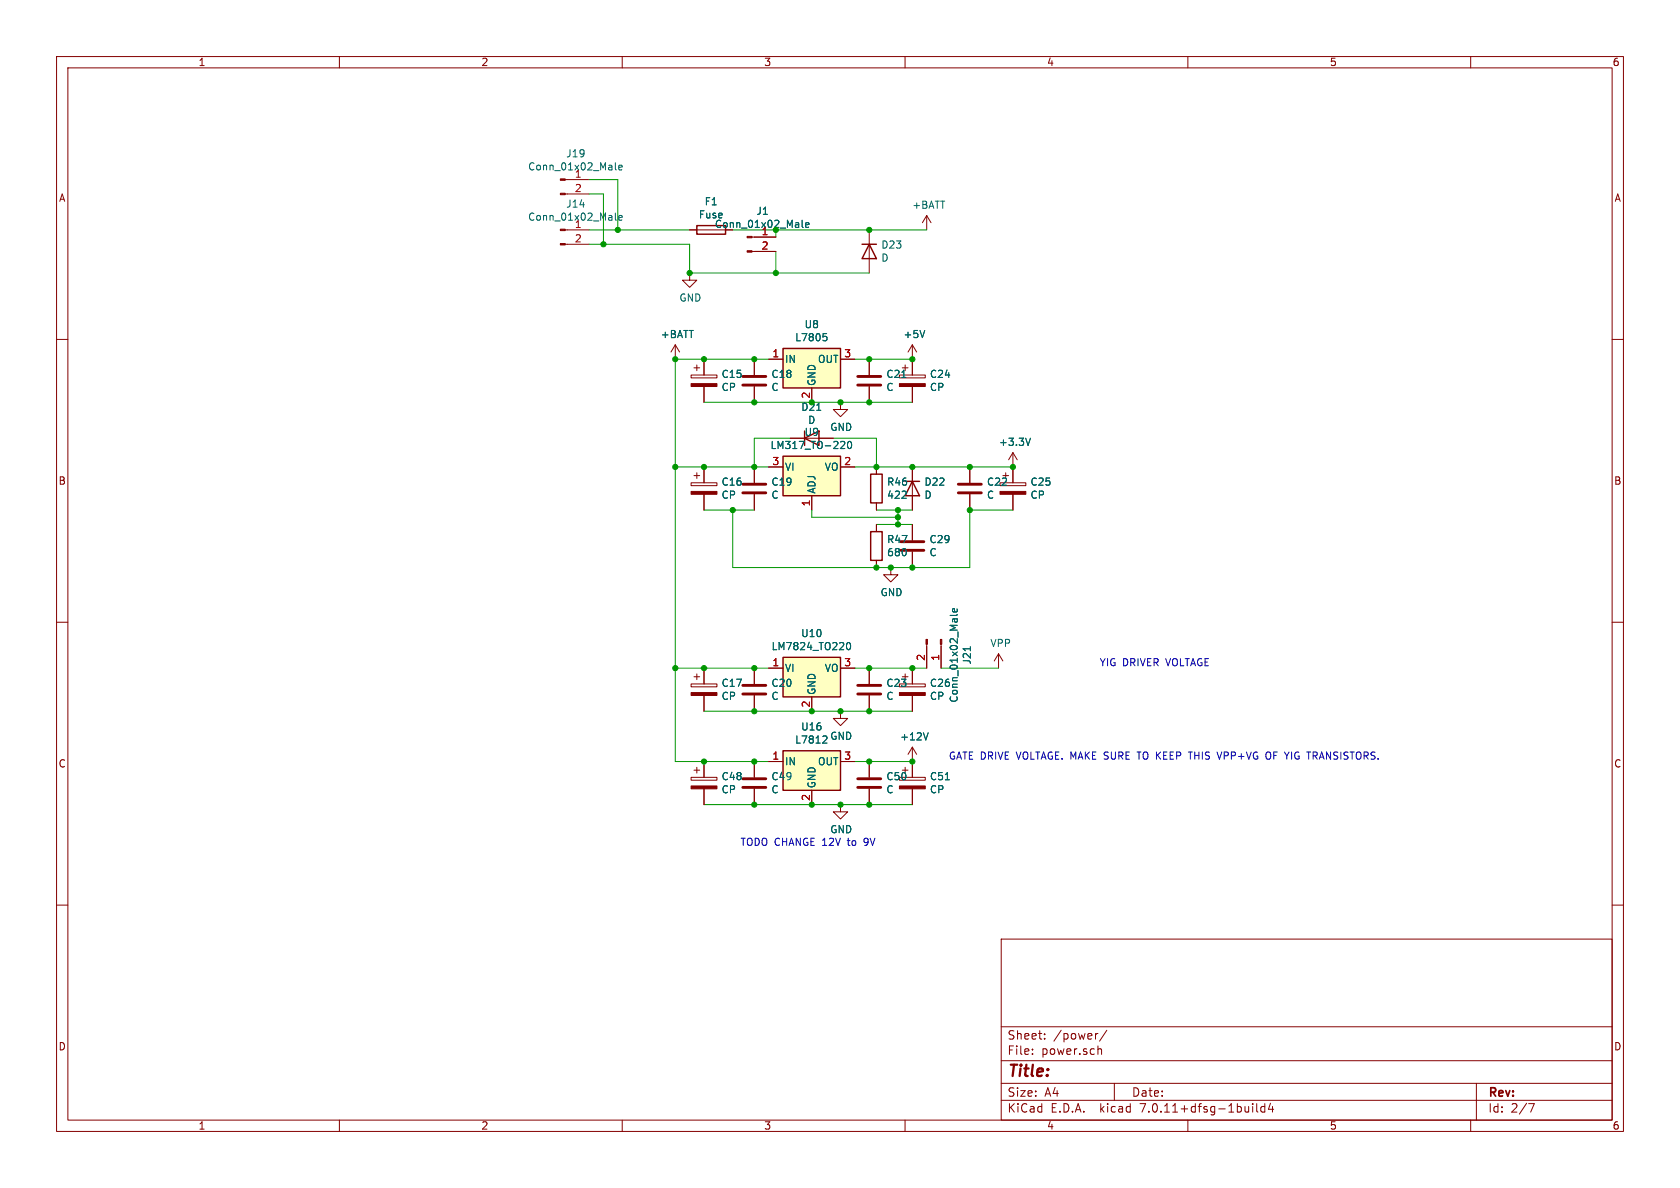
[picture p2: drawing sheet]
<svg xmlns="http://www.w3.org/2000/svg" width="297mm" height="210mm" viewBox="0 0 297 210" stroke-linecap="round" stroke-linejoin="round" font-family="sans-serif">
<g fill="none" stroke="#840000" stroke-width=".18">
<path d="M10 10h277v190h-277zM12 12h273v186h-273zM60 10v2M110 10v2M160 10v2M210 10v2M260 10v2M99.9 34.3h4.2M99.9 31.8h4.2M163.8 38.1l-.7 1.3M163.8 38.1v2.5M163.8 38.1l.8 1.3"/>
<path d="M10 60h2M99.9 43.2h4.2M99.9 40.6h4.2M121.9 48.3v1.2h1.3l-1.3 1.3-1.3-1.3h1.3M121.9 40.6h6.4M132.9 44.5h4.3M132.9 41.9h4.3M153.7 40.6v7.7M285 60h2M119.4 61l-.8 1.2M119.4 61v2.5M119.4 61l.7 1.2"/>
<path d="M122.2 66.3h4.5v.5h-4.5zM122.7 65h1M123.2 64.5v1M124.5 63.5v2.8M124.5 68.3v2.8M133.3 63.5v2.8M133.3 68.3v2.8M135.9 63.5h2.5M139.7 77.5h2.5M143.5 68.6v2.5M144.8 77.5h2.5M148.6 71.1v1.3h1.3l-1.3 1.3-1.3-1.3h1.3"/>
<path d="M148.6 63.5h2.5M153.7 63.5v2.8M153.7 68.3v2.8M159 66.3h4.6v.5h-4.6zM159.5 65h1M160 64.5v1M161.3 61l-.8 1.2M161.3 61v5.3M161.3 68.3v2.8M161.3 61l.8 1.2M122.2 85.3h4.5v.6h-4.5zM122.7 84.1h1"/>
<path d="M123.2 83.6v1M124.5 82.6v2.7M124.5 87.4v2.8M133.3 82.6v2.7M133.3 87.4v2.8M135.9 82.6h2.5M143.5 87.6v2.6M148.6 82.6h2.5M154.9 82.6v1.2M154.9 88.9v1.3M154.9 92.7v1.3M154.9 99.1v1.2"/>
<path d="M161.3 82.6v7.6M161.3 92.7v2.8M161.3 97.5v2.8M171.4 82.6v2.7M171.4 87.4v2.8M176.8 85.3h4.6v.6h-4.6zM177.3 84.1h1M177.8 83.6v1M179.1 80l-.8 1.3M179.1 80v5.3M179.1 87.4v2.8M179.1 80l.7 1.3"/>
<path d="M10 110h2M122.7 119.6h1M123.2 119.1v1M124.5 118.1v2.8M133.3 118.1v2.8M135.9 118.1h2.5M148.6 118.1h2.5M153.7 118.1v2.8M157.5 100.3v1.3h1.2l-1.2 1.3-1.3-1.3h1.3M159.5 119.6h1M160 119.1v1M161.3 118.1v2.8"/>
<path d="M163.8 113.9v4.2M166.4 113.9v4.2M176.5 115.6l-.7 1.2M176.5 115.6v2.5M176.5 115.6l.8 1.2M285 110h2M122.2 137.4h4.5v.5h-4.5zM122.2 120.9h4.5v.5h-4.5zM122.7 136.1h1M123.2 135.6v1.1M124.5 122.9v2.8M124.5 134.6v2.8"/>
<path d="M124.5 139.4v2.8M133.3 122.9v2.8M133.3 134.6v2.8M133.3 139.4v2.8M135.9 134.6h2.5M143.5 123.2v2.5M143.5 139.7v2.5M148.6 125.7v1.3h1.3l-1.3 1.3-1.3-1.3h1.3M148.6 134.6h2.5M153.7 122.9v2.8M153.7 134.6v2.8M153.7 139.4v2.8"/>
<path d="M159 137.4h4.6v.5h-4.6zM159 120.9h4.6v.5h-4.6zM159.5 136.1h1M160 135.6v1.1M161.3 122.9v2.8M161.3 132.1v5.3M161.3 139.4v2.8M161.3 132.1l-.8 1.3M161.3 132.1l.8 1.3M10 160h2M148.6 142.2v1.3h1.3l-1.3 1.3-1.3-1.3h1.3M285 160h2"/>
<path d="M177 166h108v32h-108zM60 198v2M110 198v2M160 198v2M177 194.5h108M177 191.5h108M177 187.5h108M177 181.5h108M182.5 186.3v.1M182.5 185.5v.1M184.7 183.6v.1M184.7 182.8v.1"/>
<path d="M194.1 182.7l-.3 .1M194.2 185.5h.5v.9M195.7 182.1l-1.3 2M197 191.5v3M210 198v2M221.5 195.1v.1M221.5 195.6v1M222.2 195.1v1.3l.2 .2M223.6 195.1v1.5M223.6 195.7l-.4-.1-.3 .3v.4l.1 .2h.6M224.6 195l-.4 1.1h1M225 195.6v1"/>
<path d="M260 198v2M261 191.5v6.5M270.2 195.1h1l-.6 1.5"/>
</g>
<g fill="#ffffc2" stroke="#ffffc2" stroke-width=".18">
<path d="M138.4 61.6h10.2v7h-10.2z"/>
<path d="M138.4 80.6h10.2v7h-10.2z"/>
<path d="M138.4 132.7h10.2v7h-10.2z"/>
<path d="M138.4 116.2h10.2v7h-10.2z"/>
</g>
<g fill="none" stroke="#840000" stroke-width=".25">
<path d="M123.2 39.9h5.1v1.5h-5.1zM152.4 43.2h2.5M153.7 43.2l1.2 2.5h-2.5zM138.4 61.6h10.2v7h-10.2zM142.2 77.5l2.6-1.3v2.5zM142.2 76.2v2.5M138.4 80.6h10.2v7h-10.2zM153.9 94h2.1v5.1h-2.1zM153.9 83.8h2.1v5.1h-2.1zM160 85.1h2.6M161.3 85.1l1.3 2.5h-2.6zM138.4 116.2h10.2v7h-10.2z"/>
<path d="M138.4 132.7h10.2v7h-10.2z"/>
</g>
<g fill="none" stroke="#006464" stroke-width=".18">
<path d="M108.8 37.7v1.1l.2 .1M108.8 28.8v1.1l.2 .1M109.4 38.5l.6-.1-.1-.3h-.3l-.2 .2 .1 .6h.4M109.4 29.6l.6-.1-.1-.2-.3-.1-.2 .2 .1 .6h.4M141.8 38.9v1.1l.2 .2M142.4 39.8l.6-.1v-.3h-.4l-.2 .1 .1 .6h.5M145.5 59h.6M145.7 59.5h.3l.2 .2-.1 .5h-.4M163.5 58.4l-.4 1.3M144.4 72.5h.7M148.8 78l.4 .1 .1 .3-.7 .9h.7M150 78.1l.1-.1a.68 .68 0 0 1 .5 .7 .68 .68 0 0 1-.5 .6l-.1-.1-.2-.4z"/>
<path d="M159.4 66.7h.7M182.2 77.5l-.5 1.2M159.4 88.1h.8M160.2 86.9v.5M149.8 113.7l.2-.1a.68 .68 0 0 1 .4 .6 .68 .68 0 0 1-.4 .7l-.2-.2-.2-.3zM169.2 107.6v.4l-.1 .2-.7-.1v-.5h.3l.1 .6M169.2 108.6l-.1 .2h-1.1M171.5 114.3v.7M145.7 130.1h.3l.2 .2M146.2 130.5l-.8 .9h.8M164.1 129.5l-.4 1.3M167.1 137.8h.7"/>
</g>
<g fill="none" stroke="#840000" stroke-width=".51">
<path d="M131.3 68.1h4.1M131.3 66.5h4.1M151.6 68.1h4.1M151.6 66.5h4.1M131.3 87.1h4.1M131.3 85.6h4.1M159.3 97.3h4M159.3 95.8h4M169.4 87.1h4.1M169.4 85.6h4.1M131.3 139.2h4.1M131.3 137.7h4.1"/>
<path d="M131.3 122.7h4.1M131.3 121.2h4.1M151.6 139.2h4.1M151.6 137.7h4.1M151.6 122.7h4.1M151.6 121.2h4.1"/>
</g>
<g fill="#840000" stroke="#840000" stroke-width=".18">
<path d="M122.2 67.8h4.5v.5h-4.5z"/>
<path d="M122.2 138.9h4.5v.5h-4.5z"/>
<path d="M122.2 86.9h4.5v.5h-4.5z"/>
<path d="M122.2 122.4h4.5v.5h-4.5z"/>
<path d="M99.1 43.1h.8v.2h-.8z"/>
<path d="M99.1 40.5h.8v.3h-.8z"/>
<path d="M99.1 34.2h.8v.2h-.8z"/>
<path d="M99.1 31.6h.8v.3h-.8z"/>
<path d="M132.1 44.3h.8v.3h-.8z"/>
<path d="M132.1 41.8h.8v.2h-.8z"/>
<path d="M159 67.8h4.6v.5h-4.6z"/>
<path d="M176.8 86.9h4.6v.5h-4.6z"/>
<path d="M159 138.9h4.6v.5h-4.6z"/>
<path d="M163.7 113h.3v.9h-.3z"/>
<path d="M166.2 113h.3v.9h-.3z"/>
<path d="M159 122.4h4.6v.5h-4.6z"/>
</g>
<path d="M210.1 132.9h.7M216 132.9l-.4 1.3M224.1 132.9a.43 .43 0 0 1 .5 .5v.4a.43 .43 0 0 1-.5 .4" fill="none" stroke="#0000c2" stroke-width=".18"/>
<g fill="none" stroke="#009600" stroke-width=".18">
<path d="M104.1 31.8h5.1v8.8M104.1 34.3h2.6v8.9M104.1 43.2h17.8v5.1h31.8M104.1 40.6h17.8M129.5 40.6h34.3M137.2 40.6v1.3M137.2 44.5v3.8M124.5 71.1h36.8M135.9 63.5h-16.5v71.1h16.5M139.7 77.5h-6.4v5.1M147.3 77.5h7.6v5.1M151.1 63.5h10.2"/>
<path d="M119.4 82.6h16.5M124.5 90.2h8.8M129.5 90.2v10.1h41.9v-10.1h7.7M143.5 90.2v1.2h15.2M151.1 82.6h28M154.9 90.2h6.4M154.9 92.7h6.4M158.7 90.2v2.5M119.4 118.1h16.5M151.1 118.1h12.7M166.4 118.1h10.1M124.5 125.7h36.8"/>
<path d="M151.1 134.6h10.2M124.5 142.2h36.8"/>
</g>
<g fill="#009600" stroke="#009600" stroke-width=".18">
<circle cx="153.7" cy="71.1" r=".46"/>
<circle cx="154.9" cy="82.6" r=".46"/>
<circle cx="148.6" cy="71.1" r=".46"/>
<circle cx="171.4" cy="82.6" r=".46"/>
<circle cx="161.3" cy="82.6" r=".46"/>
<circle cx="171.4" cy="90.2" r=".46"/>
<circle cx="179.1" cy="82.6" r=".46"/>
<circle cx="154.9" cy="100.3" r=".46"/>
<circle cx="157.5" cy="100.3" r=".46"/>
<circle cx="161.3" cy="100.3" r=".46"/>
<circle cx="158.7" cy="90.2" r=".46"/>
<circle cx="158.7" cy="92.7" r=".46"/>
<circle cx="158.7" cy="91.4" r=".46"/>
<circle cx="153.7" cy="63.5" r=".46"/>
<circle cx="161.3" cy="63.5" r=".46"/>
<circle cx="133.3" cy="71.1" r=".46"/>
<circle cx="133.3" cy="63.5" r=".46"/>
<circle cx="119.4" cy="63.5" r=".46"/>
<circle cx="124.5" cy="63.5" r=".46"/>
<circle cx="119.4" cy="82.6" r=".46"/>
<circle cx="124.5" cy="82.6" r=".46"/>
<circle cx="133.3" cy="82.6" r=".46"/>
<circle cx="143.5" cy="71.1" r=".46"/>
<circle cx="153.7" cy="40.6" r=".46"/>
<circle cx="109.2" cy="40.6" r=".46"/>
<circle cx="106.7" cy="43.2" r=".46"/>
<circle cx="121.9" cy="48.3" r=".46"/>
<circle cx="137.2" cy="48.3" r=".46"/>
<circle cx="133.3" cy="125.7" r=".46"/>
<circle cx="133.3" cy="118.1" r=".46"/>
<circle cx="119.4" cy="118.1" r=".46"/>
<circle cx="124.5" cy="118.1" r=".46"/>
<circle cx="129.5" cy="90.2" r=".46"/>
<circle cx="133.3" cy="142.2" r=".46"/>
<circle cx="133.3" cy="134.6" r=".46"/>
<circle cx="124.5" cy="134.6" r=".46"/>
<circle cx="161.3" cy="118.1" r=".46"/>
<circle cx="153.7" cy="118.1" r=".46"/>
<circle cx="153.7" cy="125.7" r=".46"/>
<circle cx="143.5" cy="125.7" r=".46"/>
<circle cx="148.6" cy="125.7" r=".46"/>
<circle cx="161.3" cy="134.6" r=".46"/>
<circle cx="153.7" cy="134.6" r=".46"/>
<circle cx="153.7" cy="142.2" r=".46"/>
<circle cx="148.6" cy="142.2" r=".46"/>
<circle cx="143.5" cy="142.2" r=".46"/>
</g>
<text font-size="2.8" fill="#840000" x="178" y="190.9">Title:</text>
<g font-size="2.1" fill="#840000">
<text x="178" y="184">Sheet:</text>
<text x="186.2" y="184">/power/</text>
<text x="178" y="186.7">File:</text>
<text x="184.1" y="186.7">power.sch</text>
<text x="178" y="196.9">KiCad</text>
<text x="178" y="194.1">Size:</text>
<text x="184.7" y="194.1">A4</text>
<text x="185.7" y="196.9">E.D.A.</text>
<text x="194.6" y="196.9">kicad</text>
<text x="200" y="194.1">Date:</text>
<text x="201.8" y="196.9">7.0.11+dfsg-1build4</text>
<text x="263" y="194.3">Rev:</text>
<text x="263" y="196.9">Id:</text>
<text x="267.1" y="196.9">2/7</text>
</g>
<g font-size="1.8" fill="#840000">
<text x="35" y="11.9">1</text>
<text x="85" y="11.9">2</text>
<text x="135" y="11.9">3</text>
<text x="185" y="11.9">4</text>
<text x="235" y="11.9">5</text>
<text x="285" y="11.9">6</text>
<text x="10.3" y="35.9">A</text>
<text x="285.3" y="35.9">A</text>
<text x="10.3" y="85.9">B</text>
<text x="285.3" y="85.9">B</text>
<text x="10.3" y="135.9">C</text>
<text x="285.3" y="135.9">C</text>
<text x="10.3" y="185.9">D</text>
<text x="285.3" y="185.9">D</text>
<text x="35" y="199.9">1</text>
<text x="85" y="199.9">2</text>
<text x="135" y="199.9">3</text>
<text x="185" y="199.9">4</text>
<text x="235" y="199.9">5</text>
<text x="285" y="199.9">6</text>
</g>
<g font-size="1.8" fill="#006464">
<text x="100" y="28">J19</text>
<text x="93.3" y="30.3">Conn_01x02_Male</text>
<text x="93.3" y="39.2">Conn_01x02_Male</text>
<text x="100" y="36.9">J14</text>
<text x="123.5" y="38.8">Fuse</text>
<text x="124.5" y="36.5">F1</text>
<text x="133.6" y="38.2">J1</text>
<text x="161.2" y="37.1">+BATT</text>
<text x="155.7" y="44.1">D23</text>
<text x="155.7" y="46.5">D</text>
<text x="120" y="53.5">GND</text>
<text x="116.7" y="60">+BATT</text>
<text x="142.1" y="58.2">U8</text>
<text x="159.6" y="60">+5V</text>
<text x="138.7" y="64.4">IN</text>
<text x="140.5" y="60.5">L7805</text>
<text x="144.5" y="64.4">OUT</text>
<text x="127.5" y="67">C15</text>
<text x="127.5" y="69.3">CP</text>
<text x="136.3" y="67">C18</text>
<text x="136.3" y="69.3">C</text>
<text x="144.4" y="68.3" transform="rotate(-90 144.4 68.3)">GND</text>
<text x="156.6" y="67">C21</text>
<text x="156.6" y="69.3">C</text>
<text x="164.3" y="67">C24</text>
<text x="164.3" y="69.3">CP</text>
<text x="141.6" y="72.8">D21</text>
<text x="142.1" y="77.3">U9</text>
<text x="142.8" y="75.1">D</text>
<text x="146.7" y="76.4">GND</text>
<text x="136.1" y="79.6">LM317_TO-220</text>
<text x="138.7" y="83.4">VI</text>
<text x="145.7" y="83.4">VO</text>
<text x="176.5" y="79">+3.3V</text>
<text x="127.5" y="86.1">C16</text>
<text x="127.5" y="88.4">CP</text>
<text x="136.3" y="86.1">C19</text>
<text x="136.3" y="88.4">C</text>
<text x="144.4" y="87.4" transform="rotate(-90 144.4 87.4)">ADJ</text>
<text x="156.7" y="88.4">422</text>
<text x="156.7" y="86.1">R46</text>
<text x="163.3" y="86.1">D22</text>
<text x="163.3" y="88.4">D</text>
<text x="174.4" y="86.1">C22</text>
<text x="174.4" y="88.4">C</text>
<text x="182.1" y="86.1">C25</text>
<text x="182.1" y="88.4">CP</text>
<text x="156.7" y="98.5">680</text>
<text x="156.7" y="96.2">R47</text>
<text x="164.2" y="96.2">C29</text>
<text x="164.2" y="98.5">C</text>
<text x="155.6" y="105.6">GND</text>
<text x="141.5" y="112.8">U10</text>
<text x="136.3" y="115.1">LM7824_TO220</text>
<text x="138.7" y="119">VI</text>
<text x="145.7" y="119">VO</text>
<text x="171.8" y="117.6" transform="rotate(-90 171.8 117.6)">J21</text>
<text x="175" y="114.6">VPP</text>
<text x="127.5" y="121.6">C17</text>
<text x="127.5" y="123.9">CP</text>
<text x="136.3" y="121.6">C20</text>
<text x="136.3" y="123.9">C</text>
<text x="144.4" y="122.9" transform="rotate(-90 144.4 122.9)">GND</text>
<text x="156.6" y="121.6">C23</text>
<text x="156.6" y="123.9">C</text>
<text x="164.3" y="121.6">C26</text>
<text x="164.3" y="123.9">CP</text>
<text x="169.5" y="124.3" transform="rotate(-90 169.5 124.3)">Conn_01x02_Male</text>
<text x="140.5" y="131.6">L7812</text>
<text x="141.5" y="129.3">U16</text>
<text x="146.7" y="131">GND</text>
<text x="159" y="131.1">+12V</text>
<text x="138.7" y="135.5">IN</text>
<text x="144.5" y="135.5">OUT</text>
<text x="127.5" y="138.1">C48</text>
<text x="127.5" y="140.4">CP</text>
<text x="136.3" y="138.1">C49</text>
<text x="136.3" y="140.4">C</text>
<text x="144.4" y="139.4" transform="rotate(-90 144.4 139.4)">GND</text>
<text x="156.6" y="138.1">C50</text>
<text x="156.6" y="140.4">C</text>
<text x="164.3" y="138.1">C51</text>
<text x="164.3" y="140.4">CP</text>
<text x="146.7" y="147.5">GND</text>
</g>
<g font-size="1.8" fill="#a90000">
<text x="101.5" y="31.5">1</text>
<text x="101.5" y="34">2</text>
<text x="101.5" y="40.4">1</text>
<text x="134.5" y="41.7">1</text>
<text x="101.5" y="42.9">2</text>
<text x="134.5" y="44.2">2</text>
<text x="136.5" y="63.2">1</text>
<text x="149.2" y="63.2">3</text>
<text x="143.3" y="70.6" transform="rotate(-90 143.3 70.6)">2</text>
<text x="136.5" y="82.3">3</text>
<text x="149.2" y="82.3">2</text>
<text x="143.3" y="89.6" transform="rotate(-90 143.3 89.6)">1</text>
<text x="136.5" y="117.9">1</text>
<text x="149.2" y="117.9">3</text>
<text x="163.6" y="116.9" transform="rotate(-90 163.6 116.9)">2</text>
<text x="166.1" y="116.9" transform="rotate(-90 166.1 116.9)">1</text>
<text x="143.3" y="125.2" transform="rotate(-90 143.3 125.2)">2</text>
<text x="136.5" y="134.4">1</text>
<text x="149.2" y="134.4">3</text>
<text x="143.3" y="141.7" transform="rotate(-90 143.3 141.7)">2</text>
</g>
<text font-size="1.8" fill="#009600" x="126.3" y="40.5">Conn_01x02_Male</text>
<g font-size="1.8" fill="#0000c2">
<text x="194.3" y="117.9">YIG DRIVER VOLTAGE</text>
<text x="167.6" y="134.4">GATE DRIVE VOLTAGE. MAKE SURE TO KEEP</text>
<text x="211.3" y="134.4">THIS</text>
<text x="216.6" y="134.4">VPP+VG</text>
<text x="225.3" y="134.4">OF YIG TRANSISTORS.</text>
<text x="130.8" y="149.6">TODO CHANGE 12V</text>
<text x="150.2" y="149.6">to</text>
<text x="153.2" y="149.6">9V</text>
</g>
</svg>
